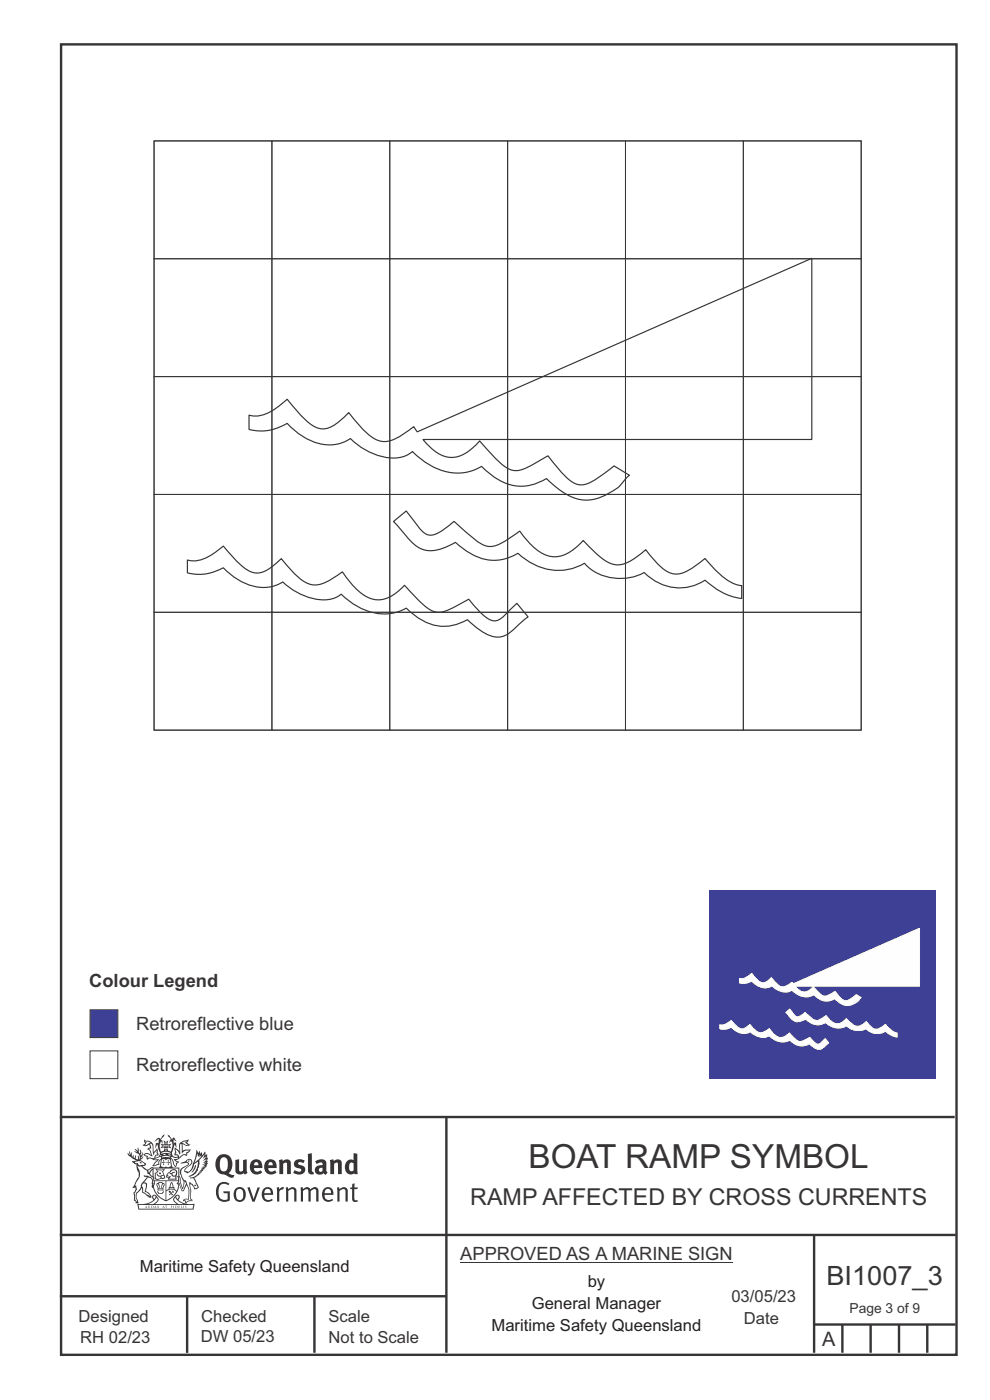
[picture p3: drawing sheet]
<svg xmlns="http://www.w3.org/2000/svg" width="210mm" height="297mm" viewBox="0 0 210 297" stroke-linecap="round" stroke-linejoin="round" font-family="sans-serif">
<path d="M13 9.4h189.9v278h-189.9z" fill="none" stroke="#373435" stroke-width=".51"/>
<g fill="none" stroke="#373435" stroke-width=".21">
<path d="M32.7 29.9h25v25h-25zM32.7 29.9h150v125h-150zM57.7 29.9h25v25h-25zM82.7 29.9h25v25h-25zM107.7 29.9h25v25h-25zM132.7 29.9h25v25h-25zM157.7 29.9h25v25h-25zM32.7 54.9h25v25h-25zM57.7 54.9h25v25h-25zM82.7 54.9h25v25h-25zM107.7 54.9h25v25h-25zM132.7 54.9h25v25h-25z"/>
<path d="M157.7 54.9h25v25h-25zM32.7 79.9h25v25h-25zM57.7 79.9h25v25h-25zM82.7 79.9h25v25h-25zM107.7 79.9h25v25h-25zM132.7 79.9h25v25h-25zM157.7 79.9h25v25h-25zM32.7 104.9h25v25h-25zM57.7 104.9h25v25h-25zM82.7 104.9h25v25h-25zM107.7 104.9h25v25h-25zM132.7 104.9h25v25h-25z"/>
<path d="M157.7 104.9h25v25h-25zM32.7 129.9h25v25h-25zM57.7 129.9h25v25h-25zM82.7 129.9h25v25h-25zM107.7 129.9h25v25h-25zM132.7 129.9h25v25h-25zM157.7 129.9h25v25h-25z"/>
</g>
<path d="M52.8 88.1a7.1 7.1 0 0 0 6.4-2l1.7-1.4 1.2 1.5a18.2 18.2 0 0 0 4.8 4.4 4.4 4.4 0 0 0 5-1.1l2.1-2a17.8 17.8 0 0 0 6 5.9 5.6 5.6 0 0 0 5.4-1.2l2.4-1.7 .7 1.1 83.7-36.8v38.4h-82.5a9 9 0 0 0 5.6 3.8 6.9 6.9 0 0 0 5.5-2.4l.9-1.1 1.5 1.7a18.9 18.9 0 0 0 4.9 4.4 4.5 4.5 0 0 0 4.2-.7l3.9-2.2a27.4 27.4 0 0 0 5.3 5.6 3.7 3.7 0 0 0 4.2-.2l4.6-3.3 3.2 2-.4 .4a11.1 11.1 0 0 1-8.6 4.9 10.8 10.8 0 0 1-7.2-3.3l-1.4-1.3a9.6 9.6 0 0 1-11.5-.6l-2.3-2a10.5 10.5 0 0 1-11.3-.4l-2.2-1.7-1.1-1a7.8 7.8 0 0 1-8.2 .5 14.7 14.7 0 0 1-5-3.3 9.1 9.1 0 0 1-10.4-.6l-3-2.6a10.5 10.5 0 0 1-8.1 1.3zM39.7 118.8a6.8 6.8 0 0 0 6.1-1.7l1.6-1.3 1.2 1.5a14.9 14.9 0 0 0 4.7 4 4.1 4.1 0 0 0 4.3-1l2.1-1.8a21.3 21.3 0 0 0 5.2 5.1 5.1 5.1 0 0 0 5.4-.7l2.3-1.6a14.4 14.4 0 0 0 5.7 5.6 5.4 5.4 0 0 0 5.6-1l1.9-1.7 1.4 1.5a15.1 15.1 0 0 0 4.9 4.1 4.6 4.6 0 0 0 3.4-.6l3.9-2.1a14.4 14.4 0 0 0 4.9 4.5 2.43 2.43 0 0 0 2.5-.8l2.8-2.8 2.4 2.9-2.8 2.5a4.6 4.6 0 0 1-5.9 1.2l-2.6-1.8-1.6-1.3a9.3 9.3 0 0 1-10.7-.6l-2.2-1.9a10.6 10.6 0 0 1-11.8-1.2l-2-1.8a7.2 7.2 0 0 1-7.3 .6 14.1 14.1 0 0 1-5.1-3.1 8.7 8.7 0 0 1-9.6-.6l-2.1-1.5-.9-1a10.2 10.2 0 0 1-7.7 1.1zM83.5 110.6l2.7-2.2 2.3 3a4.2 4.2 0 0 0 2.9 2.1 7 7 0 0 0 3.6-1.8l1.3-1.1 2.9 2.6a9.7 9.7 0 0 0 4.6 2.7 6.4 6.4 0 0 0 3.7-1.4l2.7-1.8a13.1 13.1 0 0 0 5.8 5.1 5.9 5.9 0 0 0 5.7-1.3l2-1.8 1.3 1.3a14.2 14.2 0 0 0 4.9 3.7 5.1 5.1 0 0 0 4.7-1.2l2.4-1.9a17.5 17.5 0 0 0 4.8 4.8 4.2 4.2 0 0 0 4.3-.5l3.4-2.4a21.2 21.2 0 0 0 5.9 5.2l1.9 .5v2.8a14.2 14.2 0 0 1-7.8-3.9 10.1 10.1 0 0 1-12.9-1.7 10.6 10.6 0 0 1-12.6-1.9 11.6 11.6 0 0 1-14.1-2.1 9.6 9.6 0 0 1-11.2-.6l-2.1-1.7a9.7 9.7 0 0 1-6.4 1.6 8.7 8.7 0 0 1-4.5-3.5z" fill="none" stroke="#373435" stroke-width=".25"/>
<path d="M150.4 188.9h48v40h-48z" fill-rule="evenodd" fill="#3e4095"/>
<g fill="#fefefe" stroke="#fefefe" stroke-width=".21">
<path d="M156.9 207.6a3.1 3.1 0 0 0 2.6-1.1 5.3 5.3 0 0 0 2.1 2 2.29 2.29 0 0 0 2-1.1 3.5 3.5 0 0 0 2.7 1.9l1.7-1 .3 .4 26.8-11.8v12.3h-26.4a2.17 2.17 0 0 0 3.8 .1 5.4 5.4 0 0 0 2.3 2 4.3 4.3 0 0 0 2.4-1 4.8 4.8 0 0 0 2 2 3.4 3.4 0 0 0 2.4-1.3l1.1 .6a3.7 3.7 0 0 1-3.7 1.6l-1.2-.7-.7-.6a3.3 3.3 0 0 1-4.5-.9 3.8 3.8 0 0 1-4.6-1 3.3 3.3 0 0 1-4.3-.9 3.3 3.3 0 0 1-4.2-1l-1.2 .5-1.4-.1z" fill-rule="evenodd"/>
<path d="M166.7 214.8l.8-.7a4.1 4.1 0 0 0 1.6 1.6l.4-.1 1.3-.8 .7 .7a2.03 2.03 0 0 0 2.4 .8l1.3-.9a3.1 3.1 0 0 0 2.7 1.8l.5-.2 1.1-.9a3.7 3.7 0 0 0 2.6 1.6l.5-.2 1.2-.8a2.81 2.81 0 0 0 2.4 1.6l1.6-1 .6 .7a3.3 3.3 0 0 0 1.9 1.1v.9l-1.4-.4-1.1-.8a3.2 3.2 0 0 1-4.1-.6 3.4 3.4 0 0 1-4.1-.6 3.7 3.7 0 0 1-4.5-.7 3.3 3.3 0 0 1-4.2-.7 2.17 2.17 0 0 1-3.4-.5z" fill-rule="evenodd"/>
<path d="M152.7 217.4a2.95 2.95 0 0 0 2.4-1 3.7 3.7 0 0 0 2.5 1.9l.4-.2 1.1-.8a3.4 3.4 0 0 0 2.5 1.8l1.6-.9a3.3 3.3 0 0 0 2.6 1.9l.6-.2 1-.8a3.7 3.7 0 0 0 2.6 1.8l1.8-.8a2.54 2.54 0 0 0 1.9 1.4l1.3-1.2 .8 1-.4 .3a1.85 1.85 0 0 1-2.9 .5l-.8-.7a3.2 3.2 0 0 1-4.2-.7 3.6 3.6 0 0 1-4.4-1 3.2 3.2 0 0 1-3.9-.8 3.2 3.2 0 0 1-4.1-1l-.4 .2a3.1 3.1 0 0 1-2 .2z" fill-rule="evenodd"/>
</g>
<path d="M19.1 222.9h5.9v5.9h-5.9z" fill-rule="evenodd" fill="#fefefe" stroke="#373435" stroke-width=".21"/>
<path d="M19.1 214.2h5.9v5.9h-5.9z" fill-rule="evenodd" fill="#3e4095" stroke="#373435" stroke-width=".21"/>
<path d="M12.7 237h189.8M94.7 236.9v50.1M12.7 262h190M12.7 275h82M39.7 275v12M66.7 275v12M172.7 262v25M172.7 281h30M178.7 281v6M184.7 281v6M190.7 281v6M196.7 281v6" fill="none" stroke="#373435" stroke-width=".51"/>
<g fill="#373435">
<path d="M47 245.7a2.55 2.55 0 0 0 0 2.7l.3 .1a.81 .81 0 0 0 1-.9v-.6a1.04 1.04 0 0 0-1.1-1.5zM46.3 245.3a1.82 1.82 0 0 1 2.1-.2 1.82 1.82 0 0 1 .9 1.9 2.29 2.29 0 0 1-.8 1.9l.7 .3h.5l-.2 .6a2.87 2.87 0 0 1-2-.7 2.12 2.12 0 0 1-1.7-3.1z" fill-rule="evenodd"/>
<path d="M49.9 246.1l.8-.2v2a.46 .46 0 0 0 .3 .6 .46 .46 0 0 0 .6-.2v-2.2l.7-.2v2.4l.2 .5-.5 .4-.3-.3a1.02 1.02 0 0 1-1.2 .2 1.02 1.02 0 0 1-.6-1.1z" fill-rule="evenodd"/>
<path d="M54 246.7l-.1 .5h.9a.49 .49 0 0 0-.2-.6 .49 .49 0 0 0-.6 .1zM53.4 246.4a1.34 1.34 0 0 1 1.6-.3 1.34 1.34 0 0 1 .6 1.5v.2h-1.7a.77 .77 0 0 0 .5 .8 .77 .77 0 0 0 .9-.3l.3 .4a1.59 1.59 0 0 1-2 .2 1.59 1.59 0 0 1-.5-2z" fill-rule="evenodd"/>
<path d="M57 246.7l-.1 .5h1a.49 .49 0 0 0-.2-.6 .49 .49 0 0 0-.7 .1zM56.4 246.4a1.34 1.34 0 0 1 1.6-.3 1.34 1.34 0 0 1 .7 1.5v.2h-1.8a.77 .77 0 0 0 .5 .8 .77 .77 0 0 0 .9-.3l.4 .4a1.59 1.59 0 0 1-2.1 .2 1.59 1.59 0 0 1-.5-2z" fill-rule="evenodd"/>
<path d="M59.2 246.1l.7-.2 .1 .4a.95 .95 0 0 1 1-.3 .95 .95 0 0 1 .7 .8v2.3h-.8v-2.3a.46 .46 0 0 0-.8 .1v2.2h-.8z" fill-rule="evenodd"/>
<path d="M62.6 246.3a1.75 1.75 0 0 1 2-.1l-.2 .5-.6-.2a.43 .43 0 0 0-.6 .3l.4 .3a1.04 1.04 0 0 1 1.2 1.2 1.04 1.04 0 0 1-1.4 .9l-1.2-.4 .3-.6 1 .4 .4-.4a.88 .88 0 0 0-1-.5l-.4-.2-.1-.4z" fill-rule="evenodd"/>
<path d="M65.3 244.8l.8-.2 .1 3.8 .3 .2 .1 .5a.88 .88 0 0 1-1-.1 .88 .88 0 0 1-.3-1z" fill-rule="evenodd"/>
<path d="M67.8 247.8a.43 .43 0 0 0-.1 .7 .43 .43 0 0 0 .7-.1v-.7zM66.8 246.4a1.7 1.7 0 0 1 2.4 .1v1.8l.3 .4-.4 .5-.5-.3a1.03 1.03 0 0 1-1.7-.2 1.03 1.03 0 0 1 .8-1.5h.7v-.4a.8 .8 0 0 0-1.2 .1z" fill-rule="evenodd"/>
<path d="M70 246.1l.7-.2 .1 .4a.95 .95 0 0 1 1-.3 .95 .95 0 0 1 .7 .8v2.3h-.8v-2.3a.46 .46 0 0 0-.8 .1v2.2h-.8z" fill-rule="evenodd"/>
<path d="M74.3 246.7a1.48 1.48 0 0 0 0 1.7h.5l.2-.1v-1.5l-.3-.2zM75 244.6l.8 .2 .1 4.3h-.7l-.1-.2a1.26 1.26 0 0 1-1.4 0 1.26 1.26 0 0 1-.5-1.3 1.29 1.29 0 0 1 .4-1.3 1.29 1.29 0 0 1 1.4-.2z" fill-rule="evenodd"/>
<path d="M46.4 251.1a1.72 1.72 0 0 1 2.3 0l-.3 .3a1.24 1.24 0 0 0-1.4-.1 1.24 1.24 0 0 0-.6 1.3 1.49 1.49 0 0 0 1.2 2l.7-.2v-1.3h-.8l-.1-.4h1.3v2a1.93 1.93 0 0 1-2.2-.1 1.93 1.93 0 0 1-.7-2.2l.2-.7z" fill-rule="evenodd"/>
<path d="M50.4 252.4a1.65 1.65 0 0 0 .2 2.2 .99 .99 0 0 0 1-1.5 .78 .78 0 0 0-.4-.8 .78 .78 0 0 0-.8 .1zM50 252.1a1.33 1.33 0 0 1 1.6-.1 1.33 1.33 0 0 1 .5 1.5 1.31 1.31 0 0 1-1.3 1.5 1.31 1.31 0 0 1-1.2-1.6v-.5z" fill-rule="evenodd"/>
<path d="M52.5 251.9l.4-.1 .9 2.6 .8-2.5h.5l-1.1 3h-.5z" fill-rule="evenodd"/>
<path d="M56.3 252.4l-.2 .7h1.3a.7 .7 0 0 0-.3-.8 .7 .7 0 0 0-.8 .1zM55.9 252.2a1.22 1.22 0 0 1 1.5-.2 1.22 1.22 0 0 1 .5 1.5h-1.8a.93 .93 0 0 0 .5 1 .93 .93 0 0 0 1.1-.2l.2 .3a1.43 1.43 0 0 1-1.8 .1 1.43 1.43 0 0 1-.6-1.7z" fill-rule="evenodd"/>
<path d="M58.7 252l.4-.2 .1 .5 .4-.3 .6-.2-.2 .6a.66 .66 0 0 0-.8 .6v1.9h-.4z" fill-rule="evenodd"/>
<path d="M60.6 252l.4-.2 .1 .5a.94 .94 0 0 1 1-.4 .94 .94 0 0 1 .8 .7v2.3h-.5l-.1-2.5a.81 .81 0 0 0-1.2 .3v2.2h-.4z" fill-rule="evenodd"/>
<path d="M63.7 251.9l.5-.1 .1 .5 .4-.3a.78 .78 0 0 1 1.1 .3 .9 .9 0 0 1 1-.5 .9 .9 0 0 1 .8 .8v2.3h-.5l-.1-2.5a.67 .67 0 0 0-1.1 .3v2.2h-.5v-2.4l-.4-.2-.7 .4v2.2h-.5z" fill-rule="evenodd"/>
<path d="M69 252.4l-.1 .7h1.3a.7 .7 0 0 0-.3-.8 .7 .7 0 0 0-.9 .1zM68.7 252.2a1.22 1.22 0 0 1 1.5-.2 1.22 1.22 0 0 1 .5 1.5h-1.8a.93 .93 0 0 0 .4 1 .93 .93 0 0 0 1.2-.2l.1 .3a1.44 1.44 0 0 1-1.7 .1 1.44 1.44 0 0 1-.6-1.7z" fill-rule="evenodd"/>
<path d="M71.4 252l.5-.2 .1 .5a.94 .94 0 0 1 1-.4 .94 .94 0 0 1 .8 .7v2.3h-.5l-.1-2.5a.81 .81 0 0 0-1.2 .3v2.2h-.4z" fill-rule="evenodd"/>
<path d="M74.7 251.2l.5-.2v.9h.7l-.1 .4h-.6v2.2l.1 .1h.5l.1 .3a.75 .75 0 0 1-1.2-.6v-2h-.4v-.4h.4z" fill-rule="evenodd"/>
<path d="M30.8 242.1l1.1 .3-.9 .5h-.4l.6-.5zM31.8 242.7l.2-.1a2.44 2.44 0 0 1 .4 2l.1 .4 .7-1-.1 .6 .3 .3a.57 .57 0 0 0-.6 .8l-1-.2-.5 .2 .2-.5-.8-.2 .7-.2 .9 .5 .1-.1-.6-1.3-.2-.1 .5-.1zM30.7 241.7l-.1 .4 .2 .4-.6 .4a1.04 1.04 0 0 0 1.4-.1l.2 .7h-.3l-.2 .4a.94 .94 0 0 1 .8 1.1l-.2-.1a1.16 1.16 0 0 0-1.5-.1l.3 .4 .4 .2 .1 .5 .2 .1 .1-.1a.94 .94 0 0 1 1.1 .2h.8l-1.2 1.2a1.13 1.13 0 0 0 1.2-.2l.4-.1-.1-.4 .5-.7a.83 .83 0 0 0-.6 1.1l-.3-.1-.7 .3 1.1-1.4-.5 .2-.5-.1 1.3-.5-.1-.2-.9 .4v-.3l.2-.2 .3 .1 .1-.3-.2-.4v-.6l-.1-.3-.7 .9v-.7a1.42 1.42 0 0 0-1.6-1.8z" fill-rule="evenodd"/>
<path d="M38.5 242.5l.5-.3 .7-.1-.6 .3 .8 .5h-.3zM38.3 242.7h.2l.1 2a1.69 1.69 0 0 1 1.6-.7l-.8 .5 .1 .5a1.1 1.1 0 0 0-1.5 .6l-.1-.5-.2-.2h-.5l.3-.4-.3-.7a1.42 1.42 0 0 1 .8 1.1l.2-.1zM37.1 243.4l.1 1-.2 .3 .1 .5 .5-.1 .1 .2a.96 .96 0 0 1-1.1-.1l-.1 .1a1.06 1.06 0 0 0 1.3 .2v.1a.72 .72 0 0 1-1 .2l.3 .5 .6 .3-.4 .1-.1 .7-.2-.4-.4-1.1-.4-.4 .4 .9a1.54 1.54 0 0 0 .7 1.2l.2-.3a.58 .58 0 0 1 .4-.7l.2-.2h-.3l-.5-.3 .9-.5a.93 .93 0 0 1 1.2-.5v.2l.2-.1 .1-.5a.99 .99 0 0 0 .7-.9l-1.3 .1-.3 .3-.1-1.5 .9 .4 .9-.3h-.4l-.5-.4 .4-.7-.6 .2a1.46 1.46 0 0 0-1.4 2.1v.4l-.2-.4z" fill-rule="evenodd"/>
<path d="M35.6 246.1l.2 .1-.1 .4h.4l-.4 .1v.5l-.1-.6h-.3l.3-.1z" fill-rule="evenodd"/>
<path d="M34.6 246.1l.2 .1v.3l.3 .1h-.3l-.1 .6v-.5l-.4-.1h.4z" fill-rule="evenodd"/>
<path d="M34.3 246a.57 .57 0 0 1 .9 .2 .57 .57 0 0 1 .9-.2l.2 1.4-.2 .1a.57 .57 0 0 1-.9-.1 .69 .69 0 0 1-1.1 0zM34.2 245.3l-.3 2.1-.2 .4h3l-.2-.4-.3-2.1h-.2v.3l-.8-.1-.8 .1v-.3z" fill-rule="evenodd"/>
<path d="M34.2 249.6a.3 .3 0 0 0 .6 0 .3 .3 0 0 0-.6 0zM33.3 248.2l.3 .3-.3 .3a.79 .79 0 0 0 0 1.3l.8-.2-.1-.3a.55 .55 0 0 1-.7-.6h.1l.2 .3 .3 .1 .8-.2-.4-.7 .4-.3-.7 .1zM33 247.9l1.1 .2 .9-.2-.4 .7 .4 1.1a.56 .56 0 0 1-.8 .3l-.2 .1a.73 .73 0 0 1-.9 .1 .73 .73 0 0 1-.3-.9v-.4l.6-.4z" fill-rule="evenodd"/>
<path d="M35.6 249.1l.7-.5a.58 .58 0 0 1 1-.1 .58 .58 0 0 1-.4 .9l-.3-.3a.43 .43 0 0 1 .6-.3v-.1a.57 .57 0 0 0-.8 .2l-.2-.1-.3 .2 .4 .1a.55 .55 0 0 0 .9 .4v.6h-1.3l.3-.4-.1-.2-.6 .1 .2-.2-.2-.1zM35.4 249l-.1 .2a.39 .39 0 0 0 .2 .7l.3-.1-.2 .5h1.9l-.1-.8a.86 .86 0 0 0-.1-1.4 .86 .86 0 0 0-1.3 .4z" fill-rule="evenodd"/>
<path d="M36 252h.8v.2h-.8zM36.4 251l.2 .8h-.4zM36.4 250.7l-.3 .5-.1 .6h-.2v.4l-.7 .4 .2 .2a1.48 1.48 0 0 1 2.1 .1l.2-.1-.6-.5v-.5h-.2l-.1-.6z" fill-rule="evenodd"/>
<path d="M35.8 252.6l.4 .1 .1 .3 .3-.2-.2-.2a.38 .38 0 0 1 .5 .5l-.2-.2-.3 .3 .3 .2-.3 .2-.1-.3-.4 .3-.1-.2 .4-.3-.1-.1-.2 .1z" fill-rule="evenodd"/>
<path d="M34.5 251.2h.2v.2l-.2 .6h-.2zM33.6 252.5h.9v.2a.55 .55 0 0 1-.8 .4v-.2h-.2zM33.4 251.2h.2l.2 .8h-.2zM33.6 252.2h.8l.1 .1-.8 .1zM33.8 250.9h.5l-.2 1.1h-.1zM33.3 251l-.1 .3 .3 1.2a.48 .48 0 0 0-.1 .5 .48 .48 0 0 0 .5 .3l.5-.1a.49 .49 0 0 0 .2-.7l.3-1.2-.1-.3a1.42 1.42 0 0 0-1.5 0z" fill-rule="evenodd"/>
<path d="M33.7 248.8h.4l.1 .3h-.3z" fill-rule="evenodd"/>
<path d="M41.3 247.3l.3-.2-.2 .9-.6 .7h-.2l.5-.7z" fill-rule="evenodd"/>
<path d="M39.7 246.2l.3-.2 .5 .2a.88 .88 0 0 1-.6 1.1 1.22 1.22 0 0 0-.8 1.3l.5 .2a.72 .72 0 0 0 .9-.4l.5-.8 .2-.6 .8-.6v.3a2.85 2.85 0 0 1-2 2.8l.1 .1a2.13 2.13 0 0 0 1.9-1.5v-.2a2.01 2.01 0 0 0 .3-1.8l1.1-1.3-.4 1 .7-.5-.7 1 .8-.4-.8 .8 .7-.1-.9 .5 .8-.1-.8 .4h.7l-.8 .3 .3 .2h-.4l.2 .4-.4-.1 .2 .3h-.4l.1 .3h-.1a2.16 2.16 0 0 1-2 1l.1 .2h.4a.76 .76 0 0 1 .7 .7l.5 1.2-.6 .2a1.45 1.45 0 0 0-1.1-1.3l.2 1.8-.1 1.9 .4 .2a1.07 1.07 0 0 0-1.2 .4v-.3l-.5-.2a.87 .87 0 0 1 1.1-.1v-.7a4.4 4.4 0 0 0-.6-3.1l-.1-.3h-.2a2.16 2.16 0 0 1-.7-2.2l.3-.3 1.2-.8a.55 .55 0 0 0-.4-.7zM37.8 249.6a.76 .76 0 0 1 .3 1.1l.6 1.6 .4-1.7 .2 .1a.61 .61 0 0 1-.1 .9l-.3 .9h-.2l-.7-1.6-.3 .1a1.18 1.18 0 0 0 .1-1.4zM41.8 244.7l.2 .8 .3-.6v.6l.4-.5a1.9 1.9 0 0 1-1.2 1.4l-.3 .3zM38.2 246.8l1.4-.1 .2 .1v.3l-.5 .3a1.26 1.26 0 0 0-.9 1.9l.2 .7a1.84 1.84 0 0 1 .1 2l-.4-1.3a.96 .96 0 0 0-.4-1.3l-.4 .3a.78 .78 0 0 1 0 1.2l.1 .3h.4l.4 1.1a.38 .38 0 0 0 .2 .4 .38 .38 0 0 0 .4-.1l.6-1.2a2.94 2.94 0 0 1 .4 2.5l-.1 .5-.8-.1-.3 .4v.2l.4-.1 .1 .4 .2 .1a1.02 1.02 0 0 1 1.3-.5v-.4l-.3-.1 .1-1.7-.3-1.4 .1 .1a1.14 1.14 0 0 1 .8 .9 .63 .63 0 0 0 .8-.2 .63 .63 0 0 0-.2-.8l-.6-1.3 .9-.6 .2-.3 .3-.1-.1-.2h.4l-.1-.3h.3l-.1-.3 .5-.1-.2-.2 .6-.4v-.2l-.2 .1 .4-.6-.3 .1 .3-.6-.4 .1 .4-.5v-.3l-.3 .2 .2-.6-.1-.3-.4 .3v-.8l-.6 .8-.2-.7-.2 .5-.3-.8-.1 .6-.5-.8-.1 1.4-.6 1.9a1.81 1.81 0 0 1-1 1.4l-.6-.2a1.75 1.75 0 0 1 1.1-1.2 .75 .75 0 0 0 .1-1.3 .75 .75 0 0 0-1.2 .5z" fill-rule="evenodd"/>
<path d="M41.2 251.4l.3-.1 .2 .3h-.4z" fill-rule="evenodd"/>
<path d="M29.4 255.6h11.6l-.1 .8h-11.4zM31.3 255.4l.5-.1a2.48 2.48 0 0 0 1.4-1.3l.3 .6-.5 .5-.5 .3zM32.5 253.8l.3-.2 .2 .2-.3 .6zM37.2 254a2.65 2.65 0 0 0 1.8 1.4h-1.1l-.5-.3-.5-.5zM37.4 253.8l.2-.2 .3 .2-.3 .6zM29.2 255.4l.1 1.2h11.8l.2-1.1-.2-.1a4.1 4.1 0 0 1-3.3-.9l.3-.4-.1-.5a1.06 1.06 0 0 0-1.3 .9l.2 .4 .6 .5h-4.7l.3-.1a.84 .84 0 0 0 .6-.7 .84 .84 0 0 0-.5-.9l-.3-.2-.5 .1-.1 .5 .3 .4a4.2 4.2 0 0 1-3.4 .9z" fill-rule="evenodd"/>
<path d="M31 255.9l.1 .2h-.2zM31 255.8l-.3 .5 .4-.1 .2 .1z" fill-rule="evenodd"/>
<path d="M31.3 255.8h.3v.4a.25 .25 0 0 0 .2-.1 .25 .25 0 0 0-.1-.3h.1a.29 .29 0 0 1 0 .4 .29 .29 0 0 1-.4 0 .29 .29 0 0 1 0-.4z" fill-rule="evenodd"/>
<path d="M32.2 255.8a.22 .22 0 0 1 .3 .2 .22 .22 0 0 1-.3 .2zM32 255.8l.1 .5a.33 .33 0 0 0 .4-.1 .33 .33 0 0 0 0-.4 .33 .33 0 0 0-.5 0z" fill-rule="evenodd"/>
<path d="M32.9 255.9l.1 .2h-.2zM32.9 255.8l-.2 .5 .3-.1 .2 .1z" fill-rule="evenodd"/>
<path d="M33.3 255.8h.2l.1 .2 .2-.2-.2 .2 .2 .3-.3-.2-.1 .2h-.1l.2-.3z" fill-rule="evenodd"/>
<path d="M34.7 255.9l.1 .2h-.2zM34.7 255.8l-.3 .5 .4-.1 .2 .1z" fill-rule="evenodd"/>
<path d="M35 255.8h.5h-.2v.5h-.2l.1-.5z" fill-rule="evenodd"/>
<path d="M36.2 255.8h.3h-.1v.2h.1h-.1v.3h-.2z" fill-rule="evenodd"/>
<path d="M36.7 255.8h.2v.5h-.2z" fill-rule="evenodd"/>
<path d="M37.3 255.8a.22 .22 0 0 1 .3 .2 .22 .22 0 0 1-.3 .2zM37.1 255.8v.5a.33 .33 0 0 0 .5-.1 .33 .33 0 0 0 0-.4 .33 .33 0 0 0-.5 0z" fill-rule="evenodd"/>
<path d="M37.8 255.8h.4h-.2v.2h.1h-.1v.2l.2 .1h-.4z" fill-rule="evenodd"/>
<path d="M38.4 255.8h.2l-.1 .4 .2 .1h-.3z" fill-rule="evenodd"/>
<path d="M38.9 255.8h.2v.5h-.2z" fill-rule="evenodd"/>
<path d="M39.3 255.8h.2l-.1 .1 .2 .2-.2 .2h-.1v-.2l.2 .1z" fill-rule="evenodd"/>
<path d="M34.2 244.6a1.51 1.51 0 0 1 2 .2 2.67 2.67 0 0 0-2.1 0zM35.7 244.8l.4 .2 .1 .2-.4-.1zM34.6 244.9l.5-.1 .1 .2h-.4zM34 245.1l.3 .1-.3 .1zM34.9 244.1l.3-.2 .3 .2zM34.9 242.9h.2v.4h-.2zM35 242.3l.2 .2 .2-.2-.1 .4h-.2zM35.1 243.5h.2l.1 .4-.2-.2-.2 .2zM35.3 242.9h.2v.4h-.2zM34.4 242.9l.3 .1 .1 .2-.4 .1 .2-.2zM35.7 243l.3-.1-.2 .2 .2 .2-.4-.1zM32.7 242.1l1-.5-.1 1-.2-.1-.3 .1-.3 1.1 .5-1 .3 .9a1.84 1.84 0 0 1 .2 1.7l.4 .1a2.48 2.48 0 0 1 2.2 .1l.2-.3-.2-.7 .7-1.7 .4 .6-.2-1-.2-.1-.2 .3v-.9l.6 .4-.6-.7h-.3l-.1 .4-.5-.8-.5-.3 .2 .4 .6 .6-.5 .7 .4-.3a2.06 2.06 0 0 1 0 2.2l-.5-.2-.2-.6 .1-.1 .8 .2-.4-.5 .4-.5-.7 .2-.2-.2 .2-.7-.5 .4-.5-.4 .2 .7-.2 .2-.7-.2 .4 .5-.4 .5 .8-.2 .1 .1-.2 .6-.5 .2a2.02 2.02 0 0 1 0-2.2l.3 .5-.1-.6-.3-.1 .8-1.2-.4 .3-.5 .7-.2-.3a.8 .8 0 0 0-.8 .5z" fill-rule="evenodd"/>
<path d="M29.2 247.3l.3 .2a.61 .61 0 0 1 .8 .3l.3 .2a.8 .8 0 0 1 .6 1l.4 .1 .5 .6a1 1 0 0 1 .5 1l-.1 .7v-.5h-.1a.96 .96 0 0 0-.8-1.3l-.2-.2h-.7l-.1-.1-.1 .1 .1 .3h.6l-1.2 1.4-.2 .9-.4 .6a1.33 1.33 0 0 0-.5 1.8l.2 .5a1.26 1.26 0 0 1-.5-1.4l-.1-.4a1.56 1.56 0 0 0 .4-1.7l-.3 .2 .2-.5a3.2 3.2 0 0 0 .7-3zM30.4 251.1h.4a2.06 2.06 0 0 1-.1 1.6l.7 .5 .4 .5-.6-.2-.8-.6-.1-.9a.51 .51 0 0 1 .1-.9zM28.6 246.5a1.52 1.52 0 0 1 2.1 .6l-1.1 .1-.2-.1-.1-.4-.5 .1zM27.5 244.2v.8l-.3-.4-.1 .1a3.1 3.1 0 0 0 1.9 1.5l-1 .1 .5 .6 .5 .1 .1 1.1a1.84 1.84 0 0 1-.3 2.5l-.4 .9-.3 .4 .2 .1 .4-.1 .1 .4-.2 .5-.3 .2 .1 1.8 .2-.1 .3 .6h.1l.4-.1-.1-.5a1.3 1.3 0 0 1-.1-1.6l.9-1.1 .1 1.1 .6 .2 .5 .6 .1-.2 .2 .4 .5-.1a1.85 1.85 0 0 0-1.2-1.3l.1-.3a1.39 1.39 0 0 0 0-1.5h-.5l.5-.6a.66 .66 0 0 1 .9-.4 .66 .66 0 0 1 .3 .9l-.1 .4h.2v.1l-.1 .3 .2 .5 .1-.3a2.24 2.24 0 0 0 .1-2.2 .73 .73 0 0 1-.7-.7 .73 .73 0 0 1 .6-.7v-.2a.94 .94 0 0 0-.9 .8 .48 .48 0 0 1-.1-.5 .48 .48 0 0 1 .5-.3l.5-.3a.51 .51 0 0 0-.8 .2l-.5 .3-1-.8 .6-.1 .2-.5-1.2-.7 .5-.4v-.4l-.5 .5 .1-.2a.69 .69 0 0 0 .2-1.1v.5l-.2 .2v-1.1l-.3-.2 .1 .6-.1 .2-.4-1.2v.6l-.6-.3 .5 .6-.6-.2 .3 .3a1 1 0 0 1 .7 1.5l-.2-.8v.8l-.5-.2v-.7l-.2 .6-.2-.1-.1-.6-.2 .4-.2-.2 .1-.7-.2 .5z" fill-rule="evenodd"/>
<path d="M29.6 246.7l.2-.2 .3 .3z" fill-rule="evenodd"/>
<path d="M32.4 247.7h5.6v2l-.2-.1v-1.7h-5.2v2.5h5.2v-.8l.1 .2-.1 1.1v-.3h-2.5v4a4.1 4.1 0 0 0 2.6-3.6l.1-.1a4 4 0 0 1-2.8 3.9 4.2 4.2 0 0 1-2.8-4.7l.1 1.3 .1-.1a3.8 3.8 0 0 0 2.5 3.3v-4h-2.5l-.2-.9z" fill-rule="evenodd"/>
<circle cx="40" cy="246.3" r=".17"/>
</g>
<path d="M97.6 267.8h57.8" fill="none" stroke="#373435" stroke-width=".21"/>
<text font-size="7.1" fill="#373435" x="112.1" y="247.9">BOAT RAMP SYMBOL</text>
<text font-size="5.6" fill="#373435" x="175.3" y="272.7">BI1007_3</text>
<text font-size="4.9" fill="#373435" x="99.8" y="255.6">RAMP AFFECTED BY CROSS CURRENTS</text>
<text font-size="4.2" fill="#373435" x="174.4" y="285.6">A</text>
<g font-size="3.9" fill="#373435">
<text x="18.9" y="209.5">Colour Legend</text>
<text x="28.9" y="218.6">Retroreflective blue</text>
<text x="28.9" y="227.3">Retroreflective white</text>
<text x="97.6" y="267.4">APPROVED AS A MARINE SIGN</text>
</g>
<g font-size="3.5" fill="#231f20">
<text x="29.7" y="269.8">Maritime Safety Queensland</text>
<text x="124.7" y="273">by</text>
<text x="112.8" y="277.7">General Manager</text>
<text x="104.3" y="282.4">Maritime Safety Queensland</text>
</g>
<g font-size="3.5" fill="#373435">
<text x="16.7" y="280.4">Designed</text>
<text x="42.7" y="280.4">Checked</text>
<text x="69.7" y="280.4">Scale</text>
<text x="155.1" y="276.1">03/05/23</text>
<text x="157.8" y="280.9">Date</text>
<text x="17" y="284.8">RH 02/23</text>
<text x="42.6" y="284.8">DW 05/23</text>
<text x="69.7" y="285">Not to Scale</text>
</g>
<text font-size="2.9" fill="#373435" x="180.2" y="278.4">Page 3 of 9</text>
</svg>
